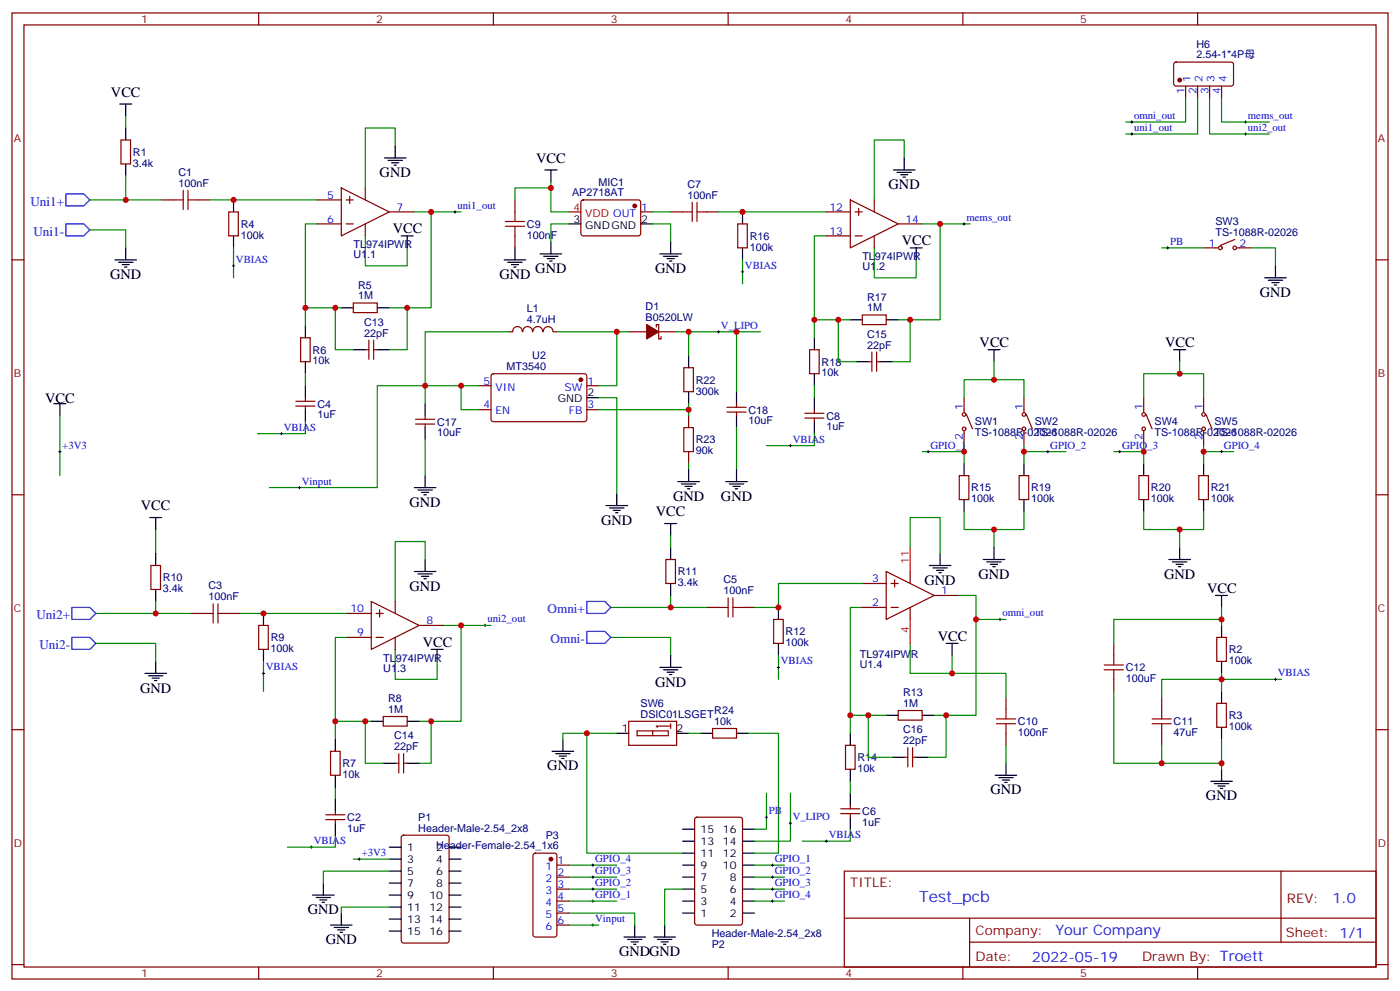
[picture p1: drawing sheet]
<svg xmlns="http://www.w3.org/2000/svg" width="412mm" height="292mm" viewBox="0 0 412 292" stroke-linecap="round" stroke-linejoin="round" font-family="sans-serif">
<g fill="none" stroke="#870000" stroke-width=".35">
<path d="M3.5 3.8h405.4v284.3h-405.4zM7.1 7.3h398.2v277.3h-398.2zM76.2 3.8v3.5M145.3 3.8v3.5M214.5 3.8v3.5M283.6 3.8v3.5M346 18.5l.4-.2h16.5l.5 .7-.1 5.9-.6 .4h-16.5l-.5-.7v-5.6zM352.8 3.8v3.5M349.2 25.3v3.6M352.8 25.3v3.6M356.3 25.3v3.6M359.8 25.3v3.6"/>
<path d="M35.6 41.2h2.9v7.1h-2.9zM47.6 58.8h3.6M58.2 58.8h3.5M93.5 58.8h7M100.5 55.3l14.2 7.1-14.2 7zM102 58.8h2.1M103 57.8v2.1M107.6 55.3v3.5M151.7 58.8v3.6M171.3 59l.5-.2 16.5 .1 .4 .6v9.5l-.7 .4h-16.5l-.4-.7v-9.2zM250.5 58.8l14.1 7.1-14.1 7.1zM257.5 58.8v3.6"/>
<path d="M3.5 76.5h3.6M67.4 62.4h2.8v7h-2.8zM93.5 65.9h7M102 65.9h2.1M107.6 65.9v3.5M114.7 62.4h7M151.7 69.4v3.6M188.7 62.4h3.6M197.6 62.4h3.5M208.1 62.4h3.6M217.3 65.9h2.8v7.1h-2.8zM243.4 62.4h7.1"/>
<path d="M243.4 69.4h7.1M251.9 62.4h2.1M251.9 69.4h2.1M252.9 61.3v2.1M257.5 69.4v3.6M264.6 65.9h7M354.5 73h4.3M363.7 70.5l-4.2 1.7M364.4 73h4.3M405.3 76.5h3.6M88.5 99.4h2.9v7.1h-2.9zM104.1 89.2h7v2.8h-7z"/>
<path d="M149.9 97.6h1.1M151 97.6a1.41 1.41 0 0 1 1.4-1.5 1.41 1.41 0 0 1 1.4 1.5M154 97.6a1.41 1.41 0 0 1 1.4-1.5 1.41 1.41 0 0 1 1.4 1.5M157 97.6a1.41 1.41 0 0 1 1.4-1.5 1.41 1.41 0 0 1 1.4 1.5M160.1 97.6a1.41 1.41 0 0 1 1.4-1.5 1.41 1.41 0 0 1 1.4 1.5M163 97.6h1M185.2 97.6h5.3M193.3 96.2v-.7h.7v4.3h.7v-.7M194 97.6h5.3M254 92.7h7.1v2.8h-7.1zM87.1 119.5h5.7M87.1 118.1h5.7"/>
<path d="M90 117.1v1M90 119.5v1.1M107.6 102.9h1.1M108.7 100.1v5.7M110.1 100.1v5.7M110.1 102.9h1M141.1 113.5h3.5M144.9 110.2l.4-.2 27.1 .1 .5 .6-.1 13-.6 .4-27.1-.1-.5-.6v-12.7zM172.9 113.5h3.5M201.4 108.2h2.9v7.1h-2.9zM214.1 119.9h5.7M217 118.8v1.1"/>
<path d="M238.5 102.9h2.8v7.1h-2.8zM255.8 106.5h1M256.8 103.6v5.7M258.2 103.6v5.7M258.2 106.5h1.1M284 117.1v4.2M301.6 117.1v4.2M336.9 117.1v4.2M354.5 117.1v4.2M122.4 124.8h5.7M122.4 123.4h5.7M125.2 122.3v1.1"/>
<path d="M125.2 124.8v1.1M141.1 120.6h3.5M172.9 120.6h3.5M202.8 122.3v3.6M202.8 132.9v3.6M214.1 121.3h5.7M217 121.3v1M237.1 123h5.6M237.1 121.6h5.6M239.9 120.6v1M239.9 123v1.1M282.6 140h2.8v7h-2.8z"/>
<path d="M284 126.9v4.3M284.7 122l1.8 4.2M300.2 140h2.8v7h-2.8zM301.6 126.9v4.3M302.3 122l1.8 4.2M335.5 140h2.8v7h-2.8zM336.9 126.9v4.3M337.6 122l1.8 4.2M353.1 140h2.9v7h-2.9zM354.5 126.9v4.3M355.2 122l1.8 4.2M3.5 145.6h3.6"/>
<path d="M405.3 145.6h3.6M44.4 166.4h2.9v7.1h-2.9zM109.4 177l14.1 7.1-14.1 7zM111.8 179.5v2.1M116.4 177v3.6M196.1 164.7h2.9v7h-2.9zM208.1 178.8h3.6M218.7 178.8h3.5M254 178.8h7.1M254 171.7h7.1M261.1 168.2l14.1 7.1-14.1 7zM262.5 178.8h2.1"/>
<path d="M262.5 171.7h2.1M263.5 170.7v2.1M268.1 168.2v3.5M268.1 178.8v3.5M275.2 175.3h7M56.4 180.6h3.6M67 180.6h3.6M76.2 184.1h2.8v7h-2.8zM102.3 180.6h7.1M102.3 187.6h7.1M110.8 180.6h2.1M110.8 187.6h2.1"/>
<path d="M116.4 187.6v3.5M123.5 184.1h7M227.9 182.3h2.8v7.1h-2.8zM328.1 189.4v3.5M328.1 200v3.5M358.4 187.6h2.8v7.1h-2.8zM3.5 214.8h3.6M112.9 210.9h7v2.8h-7zM185.2 212.3h14.1v7.1h-14.1zM187.7 215.1h9.1v1.4h-9.1zM192.3 215.1v1.4M197.6 213.7h-4.3l.4 .4"/>
<path d="M197.6 213v1.4M209.9 214.4h7.1v2.8h-7.1zM249.1 219.4h2.8v7h-2.8zM264.6 209.1h7v2.8h-7zM296.3 205.2v3.6M296.3 215.8v3.6M342.2 205.2v3.6M342.2 215.8v3.6M358.4 207h2.8v7.1h-2.8zM405.3 214.8h3.6M96 239.8h5.6M97.4 221.1h2.8v7.1h-2.8z"/>
<path d="M98.8 238.8v1M116.4 224.6h1.1M117.5 221.8v5.7M118.9 221.8v5.7M118.9 224.6h1M247.6 239.5h5.7M247.6 238.1h5.7M250.5 237v1.1M250.5 239.5v1M266.3 222.9h1.1M267.4 220.1v5.6M268.8 220.1v5.6"/>
<path d="M268.8 222.9h1.1M96 241.2h5.6M98.8 241.2v1.1M118.4 246l.5-.2h12.7l.6 .4 .1 30.7-.5 .6-12.9 .1-.7-.5v-30.6zM157.2 251.3l.5-.2h5.6l.7 .4v23.6l-.4 .6-5.9 .1-.7-.5v-23.5zM164 254.6h3.6M164 258.2h3.6M204.8 240.7l.5-.2h12.7l.7 .5v30.6l-.4 .6-13 .1-.6-.5-.1-30.6zM248.7 256.4h156.6v28.2h-156.6zM377.3 256.4v20.9M164 261.7h3.6M164 265.2h3.6"/>
<path d="M164 268.7h3.6M164 272.3h3.6M248.7 270.2h156.5M285.6 277.3h119.6M285.6 270.2v14.2M3.5 283.9h3.6M76.2 284.6v3.5M145.3 284.6v3.5M214.5 284.6v3.5M283.6 284.6v3.5M352.8 284.6v3.5M405.3 283.9h3.6"/>
<circle cx="359.5" cy="73" r=".53"/>
<circle cx="363.7" cy="73" r=".53"/>
<circle cx="284" cy="126.2" r=".53"/>
<circle cx="284" cy="122" r=".53"/>
<circle cx="301.6" cy="122" r=".53"/>
<circle cx="301.6" cy="126.2" r=".53"/>
<circle cx="336.9" cy="122" r=".53"/>
<circle cx="336.9" cy="126.2" r=".53"/>
<circle cx="354.5" cy="122" r=".53"/>
<circle cx="354.5" cy="126.2" r=".53"/>
</g>
<g fill="#870000" stroke="#870000" stroke-width=".35">
<path d="M190.5 95.5l3.5 2.1-3.5 2.2z"/>
<circle cx="187" cy="60.6" r=".53"/>
<circle cx="347.5" cy="23.6" r=".53"/>
<circle cx="171.1" cy="111.8" r=".53"/>
<circle cx="162.3" cy="252.9" r=".53"/>
</g>
<g fill="none" stroke="#000" stroke-width=".35">
<path d="M35.3 30.6h3.5M37 30.6v3.5M37 37.7v3.5M37 48.3v3.5M68.8 58.8v3.6M113.2 46.5h6.4M114.3 47.2h4.2M115.4 47.9h2.1M116.1 48.6h.7M116.4 43v3.5M160.5 50h3.5M162.3 50v3.6"/>
<path d="M263.2 50h6.3M264.2 50.7h4.3M265.3 51.4h2.1M266 52.1h.7M266.3 46.5v3.5M33.9 76.5h6.3M34.9 77.2h4.3M36 77.9h2.1M36.7 78.6h.7M37 73v3.5M68.8 69.4v3.6M118.2 69.4h3.5"/>
<path d="M119.9 69.4v3.6M148.5 76.5h6.4M149.6 77.2h4.2M150.6 77.9h2.2M151.3 78.6h.7M151.7 73v3.5M159.1 74.7h6.4M160.2 75.4h4.2M161.2 76.1h2.1M161.9 76.8h.7M162.3 71.2v3.5M167.6 65.9h3.5"/>
<path d="M188.7 65.9h3.6M194.4 74.7h6.3M195.4 75.4h4.3M196.5 76.1h2.1M197.2 76.8h.7M197.6 71.2v3.5M218.7 62.4v3.5M218.7 73v3.5M268.1 73h3.5M269.9 73v3.5M375.7 78.2v3.6M90 95.9v3.5"/>
<path d="M100.5 90.6h3.6M111.1 90.6h3.6M239.9 99.4v3.5M250.5 94.1h3.5M261.1 94.1h3.5M372.5 81.8h6.4M373.6 82.5h4.2M374.6 83.2h2.2M375.4 83.9h.7M15.9 118.8h3.5M17.6 118.8v3.5M90 106.5v3.5"/>
<path d="M90 113.5v3.6M104.1 102.9h3.5M111.1 102.9h3.6M125.2 118.8v3.5M172.9 117.1h3.5M202.8 104.7v3.5M202.8 115.3v3.5M217 115.3v3.5M239.9 110v3.5M239.9 117.1v3.5M252.2 106.5h3.6M259.3 106.5h3.5"/>
<path d="M291 102.9h3.6M292.8 102.9v3.6M345.7 102.9h3.5M347.5 102.9v3.6M90 120.6v3.5M125.2 125.9v3.5M125.2 140v3.5M202.8 138.2v3.5M217 122.3v3.6M217 138.2v3.5M239.9 124.1v3.5M284 136.5v3.5"/>
<path d="M301.6 136.5v3.5M336.9 136.5v3.5M354.5 136.5v3.5M44.1 152.3h3.5M45.9 152.3v3.6M122.1 143.5h6.3M123.1 144.2h4.3M124.2 144.9h2.1M124.9 145.6h.7M178.5 148.8h6.4M179.6 149.5h4.2M180.6 150.2h2.1"/>
<path d="M181.3 150.9h.7M181.7 145.3v3.5M195.8 154.1h3.5M197.6 154.1v3.5M199.7 141.7h6.3M200.7 142.5h4.3M201.8 143.2h2.1M202.5 143.9h.7M213.8 141.7h6.3M214.8 142.5h4.3M215.9 143.2h2.1M216.6 143.9h.7"/>
<path d="M284 147v3.6M301.6 147v3.6M336.9 147v3.6M354.5 147v3.6M45.9 162.9v3.5M45.9 173.5v3.5M122.1 168.2h6.3M123.1 168.9h4.3M124.2 169.6h2.1M124.9 170.3h.7M125.2 164.7v3.5M197.6 161.1v3.6"/>
<path d="M197.6 171.7v3.6M229.3 178.8v3.5M273.8 166.4h6.3M274.8 167.1h4.2M275.9 167.9h2.1M276.6 168.6h.7M276.9 162.9v3.5M289.6 164.7h6.4M290.7 165.4h4.2M291.7 166.1h2.2M292.5 166.8h.7M292.8 161.1v3.6"/>
<path d="M344.3 164.7h6.4M345.4 165.4h4.2M346.4 166.1h2.1M347.1 166.8h.7M347.5 161.1v3.6M358.1 175.3h3.5M359.8 175.3v3.5M42.7 198.2h6.3M43.7 198.9h4.3M44.8 199.6h2.1M45.9 194.7v3.5M77.6 180.6v3.5"/>
<path d="M77.6 191.1v3.6M127 191.1h3.5M128.8 191.1v3.6M194.4 196.4h6.3M195.4 197.1h4.3M196.5 197.8h2.1M197.2 198.5h.7M197.6 192.9v3.5M229.3 189.4v3.5M278.7 189.4h3.5M280.5 189.4v3.5M359.8 184.1v3.5"/>
<path d="M359.8 194.7v3.5M45.5 200.3h.7M98.8 217.6v3.5M109.4 212.3h3.5M119.9 212.3h3.6M165.8 217.6v3.5M181.7 215.8h3.5M199.3 215.8h3.5M206.4 215.8h3.5M217 215.8h3.5M250.5 215.8v3.6M261.1 210.5h3.5"/>
<path d="M271.6 210.5h3.6M359.8 203.5v3.5M359.8 214.1v3.5M98.8 228.2v3.5M98.8 235.2v3.6M112.9 224.6h3.5M119.9 224.6h3.6M162.6 221.1h6.4M163.7 221.8h4.2M164.7 222.5h2.2M165.5 223.2h.7M250.5 226.4v3.5"/>
<path d="M250.5 233.5v3.5M262.8 222.9h3.5M269.9 222.9h3.5M293.2 228.2h6.3M294.2 228.9h4.2M295.3 229.6h2.1M296 230.3h.7M296.3 224.6v3.6M356.7 229.9h6.3M357.7 230.6h4.2M358.8 231.4h2.1M359.5 232.1h.7"/>
<path d="M359.8 226.4v3.5M95.2 259.9v3.6M98.8 242.3v3.5M114.7 249.3h3.5M114.7 252.9h3.5M114.7 256.4h3.5M114.7 259.9h3.5M132.3 249.3h3.5M132.3 252.9h3.5M132.3 256.4h3.5M132.3 259.9h3.5M201.1 258.2h3.5"/>
<path d="M201.1 254.6h3.5M201.1 251.1h3.5M201.1 247.6h3.5M201.1 244.1h3.5M218.7 258.2h3.5M218.7 254.6h3.5M218.7 251.1h3.5M218.7 247.6h3.5M218.7 244.1h3.5M250.5 240.5v3.6M92.1 263.5h6.3M93.1 264.2h4.3"/>
<path d="M94.2 264.9h2.1M94.9 265.6h.7M97.4 272.3h6.3M98.4 273h4.3M99.5 273.7h2.1M100.2 274.4h.7M100.5 268.7v3.6M114.7 263.5h3.5M114.7 267h3.5M114.7 270.5h3.5M114.7 274h3.5M132.3 263.5h3.5"/>
<path d="M132.3 267h3.5M132.3 270.5h3.5M132.3 274h3.5M183.8 275.8h6.3M184.9 276.5h4.2M185.9 277.2h2.1M186.6 277.9h.7M187 272.3v3.5M192.6 275.8h6.4M193.7 276.5h4.2M194.7 277.2h2.1M195.4 277.9h.7"/>
<path d="M195.8 272.3v3.5M201.1 268.7h3.5M201.1 265.2h3.5M201.1 261.7h3.5M218.7 268.7h3.5M218.7 265.2h3.5M218.7 261.7h3.5"/>
</g>
<path d="M167.6 62.4h3.5M268.1 161.1v7.1M268.1 182.3v7.1" fill="none" stroke="#f00" stroke-width=".35"/>
<path d="M19.4 57.1h5.3l1.8 1.7-1.8 1.8h-5.3zM19.4 65.9h5.3l1.8 1.8-1.8 1.7h-5.3zM21.2 178.8h5.3l1.7 1.8-1.7 1.7h-5.3zM172.9 177h5.3l1.7 1.8-1.7 1.8h-5.3zM21.2 187.6h5.3l1.7 1.8-1.7 1.7h-5.3zM172.9 185.8h5.3l1.7 1.8-1.7 1.8h-5.3z" fill="none" stroke="#00f" stroke-width=".35"/>
<g fill="none" stroke="#a10000" stroke-width=".35">
<path d="M51.2 58.8h2.8M54 56v5.7M55.4 58.8h2.8M55.4 56v5.7M203.9 59.5v5.7M205.3 59.5v5.7M148.9 66.6h5.6M148.9 65.2h5.6M151.7 62.4v2.8M151.7 66.6v2.8M201.1 62.4h2.8M205.3 62.4h2.8"/>
<path d="M201.4 125.9h2.9v7h-2.9zM62.8 177.7v5.7M64.2 177.7v5.7M211.7 178.8h2.8M214.5 176v5.6M215.9 178.8h2.8M215.9 176v5.6M60 180.6h2.8M64.2 180.6h2.8M325.3 197.1h5.6M325.3 195.7h5.6M328.1 192.9v2.8"/>
<path d="M328.1 197.1v2.9M293.5 213h5.7M293.5 211.6h5.7M296.3 208.8v2.8M296.3 213v2.8M339.4 213h5.6M339.4 211.6h5.6M342.2 208.8v2.8M342.2 213v2.8"/>
</g>
<g fill="none" stroke="#008700" stroke-width=".35">
<path d="M37 34.1v3.6M349.2 28.9v7h-17.6M352.8 28.9v10.5h-21.2M356.3 28.9v10.5h17.6M359.8 28.9v7h14.1M37 51.8v7h-10.5M37 58.8h10.6M61.7 58.8h31.8M116.4 43v-5.3h-8.8v17.6M162.3 53.6v8.8h5.3M162.3 55.3h-10.6v3.5M266.3 46.5v-5.3h-8.8v17.6"/>
<path d="M26.5 67.7h10.5v5.3M68.8 73v8.8M93.5 65.9h-3.5v24.7h10.5M107.6 69.4v8.8h12.3v-5.2M121.7 62.4h5.3v28.2h-12.3M127 62.4h8.8M167.6 65.9h-5.3v5.3M192.3 65.9h5.3v5.3M192.3 62.4h5.3M211.7 62.4h31.7M218.7 76.5v7M243.4 69.4h-3.5v24.7h10.6"/>
<path d="M257.5 73v8.8h12.4v-5.3M271.6 65.9h5.3v28.2h-12.3M276.9 65.9h8.9M342.2 73h12.3M368.7 73h7v5.2M90 90.6v5.3M98.8 90.6v12.3h5.3M119.9 90.6v12.3h-5.2M149.9 97.6h-24.7v15.9h-14.1v30h-31.7M164 97.6h21.2M181.7 97.6v15.9h-5.3M199.3 97.6h3.5v7.1"/>
<path d="M202.8 97.6h14.2v17.7M217 97.6h7M239.9 94.1v5.3M246.9 94.1v12.4h5.3M268.1 94.1v12.4h-5.3M90 110v3.5M135.8 113.5v7.1h5.3M141.1 113.5h-15.9v5.3M176.4 117.1h5.3v28.2M202.8 118.8v1.8h-26.4M239.9 113.5v3.6M292.8 106.5v5.3h-8.8v5.3"/>
<path d="M292.8 111.8h8.8v5.3M347.5 106.5v3.5h-10.6v7.1M347.5 110h7v7.1M17.6 122.3v17.7M90 124.1v3.5h-14.2M125.2 129.4v10.6M202.8 120.6v1.7M202.8 136.5v1.7M217 125.9v12.3M239.9 127.6v3.6h-14.1M271.6 132.9h12.4M284 131.2v5.3"/>
<path d="M301.6 131.2v5.3M301.6 132.9h12.4M328.1 132.9h8.8M336.9 131.2v5.3M354.5 132.9h8.9M354.5 131.2v5.3M45.9 155.9v7M197.6 157.6v3.5M284 150.6v5.3h17.6v-5.3M292.8 155.9v5.2M336.9 150.6v5.3h17.6v-5.3M347.5 155.9v5.2"/>
<path d="M45.9 177v3.6M125.2 164.7v-5.3h-8.8v17.6M179.9 178.8h28.2M197.6 175.3v3.5M254 178.8h-3.5v37M254 171.7h-24.7v7.1h-7.1M268.1 161.1v-8.8h8.8v10.6M282.2 175.3h5.3v7M359.8 178.8v5.3M28.2 189.4h17.7v5.3M28.2 180.6h28.2M70.6 180.6h31.7"/>
<path d="M77.6 194.7v8.8M102.3 187.6h-3.5v24.7h10.6M116.4 191.1v8.9h12.4v-5.3M130.5 184.1h5.3v28.2h-12.3M135.8 184.1h8.8M179.9 187.6h17.7v5.3M229.3 192.9v7.1M268.1 189.4v8.8h12.4v-5.3M280.5 198.2h15.8v7M287.5 182.3v28.2h-12.3M287.5 182.3h8.8M359.8 182.3h-31.7v7.1"/>
<path d="M359.8 198.2v5.3M377.5 200h-35.3v5.2M98.8 212.3v5.3M107.6 212.3v12.3h5.3M127 212.3v12.3h-3.5M172.9 215.8h-7.1v1.8M181.7 215.8h-8.8v35.3h28.2M202.8 215.8h3.6M220.5 215.8h8.8v35.3h-7.1M250.5 210.5h5.3v12.4h7M255.8 210.5h5.3M278.7 210.5v12.4h-5.3"/>
<path d="M296.3 219.4v5.2M328.1 203.5v21.1h31.7v1.8M342.2 219.4v5.2M359.8 217.6v7M98.8 231.7v3.5M225.8 233.5v10.6h-3.6M232.8 233.5v14.1h-10.6M250.5 229.9v3.6M98.8 245.8v3.5h-14.1M104.1 252.9h10.6M114.7 256.4h-19.5v3.5M167.6 258.2h14.1"/>
<path d="M167.6 254.6h14.1M222.2 258.2h8.9M222.2 254.6h8.9M250.5 244.1v3.5h-14.1M114.7 267h-14.2v1.7M167.6 268.7h19.4v3.6M167.6 272.3h8.8M167.6 265.2h14.1M167.6 261.7h14.1M201.1 261.7h-5.3v10.6M222.2 265.2h8.9M222.2 261.7h8.9"/>
</g>
<g fill="none" stroke="#000" stroke-width=".29">
<path d="M333 39.4h.7M333 35.9h.7M333.4 35.6v.7M333.4 39.1v.7M366.5 39.4h.7M366.5 35.9h.7M366.9 35.6v.7M366.9 39.1v.7M68.4 78.2h.7M68.8 77.9v.7M133.7 62.4h.7M134.1 62v.7"/>
<path d="M218.7 79.7v.7M283.6 65.9h.7M284 65.5v.8M343.6 73h.7M344 72.6v.7M211.3 97.6h.7M211.7 97.3v.7M218.4 80h.7M17.3 132.9h.7M17.6 132.6v.7M82.5 127.6h.8M82.9 127.3v.7"/>
<path d="M232.5 131.2h.7M232.8 130.8v.7M273 132.9h.8M273.4 132.6v.7M308.3 132.9h.7M308.7 132.6v.7M329.5 132.9h.7M329.8 132.6v.7M359.5 132.9h.7M359.8 132.6v.7M87.8 143.5h.7M88.2 143.2v.7"/>
<path d="M77.3 198.2h.7M77.6 197.8v.7M142.5 184.1h.7M142.9 183.7v.7M229 196.4h.7M229.3 196.1v.7M294.2 182.3h.7M294.6 182v.7M375.4 200h.7M375.7 199.6v.7M91.4 249.3h.7M91.7 249v.7"/>
<path d="M105.5 252.9h.7M105.8 252.5v.7M174.3 258.2h.7M174.3 254.6h.7M174.6 254.3v.7M174.6 257.8v.7M225.4 240.5h.7M225.8 240.2v.7M227.2 258.2h.7M227.2 254.6h.7M227.5 254.3v.7M227.5 257.8v.7"/>
<path d="M232.5 242.3h.7M232.8 241.9v.7M243.1 247.6h.7M243.4 247.2v.7M174.3 272.3h.7M174.3 265.2h.7M174.3 261.7h.7M174.6 261.3v.7M174.6 264.9v.7M174.6 271.9v.7M227.2 265.2h.7M227.2 261.7h.7"/>
<path d="M227.5 261.3v.7M227.5 264.9v.7"/>
</g>
<g fill="#c00">
<circle cx="37" cy="58.8" r=".88"/>
<circle cx="68.8" cy="58.8" r=".88"/>
<circle cx="127" cy="62.4" r=".88"/>
<circle cx="90" cy="90.6" r=".88"/>
<circle cx="98.8" cy="212.3" r=".88"/>
<circle cx="77.6" cy="180.6" r=".88"/>
<circle cx="135.8" cy="184.1" r=".88"/>
<circle cx="45.9" cy="180.6" r=".88"/>
<circle cx="197.6" cy="178.8" r=".88"/>
<circle cx="287.5" cy="182.3" r=".88"/>
<circle cx="276.9" cy="65.9" r=".88"/>
<circle cx="218.7" cy="62.4" r=".88"/>
<circle cx="239.9" cy="94.1" r=".88"/>
<circle cx="162.3" cy="55.3" r=".88"/>
<circle cx="280.5" cy="198.2" r=".88"/>
<circle cx="359.8" cy="182.3" r=".88"/>
<circle cx="359.8" cy="224.6" r=".88"/>
<circle cx="359.8" cy="200" r=".88"/>
<circle cx="342.2" cy="224.6" r=".88"/>
<circle cx="292.8" cy="111.8" r=".88"/>
<circle cx="292.8" cy="155.9" r=".88"/>
<circle cx="284" cy="132.9" r=".88"/>
<circle cx="301.6" cy="132.9" r=".88"/>
<circle cx="98.8" cy="90.6" r=".88"/>
<circle cx="119.9" cy="90.6" r=".88"/>
<circle cx="107.6" cy="212.3" r=".88"/>
<circle cx="127" cy="212.3" r=".88"/>
<circle cx="278.7" cy="210.5" r=".88"/>
<circle cx="246.9" cy="94.1" r=".88"/>
<circle cx="268.1" cy="94.1" r=".88"/>
<circle cx="229.3" cy="178.8" r=".88"/>
<circle cx="250.5" cy="210.5" r=".88"/>
<circle cx="255.8" cy="210.5" r=".88"/>
<circle cx="347.5" cy="155.9" r=".88"/>
<circle cx="347.5" cy="110" r=".88"/>
<circle cx="336.9" cy="132.9" r=".88"/>
<circle cx="354.5" cy="132.9" r=".88"/>
<circle cx="125.2" cy="113.5" r=".88"/>
<circle cx="135.8" cy="113.5" r=".88"/>
<circle cx="181.7" cy="97.6" r=".88"/>
<circle cx="202.8" cy="120.6" r=".88"/>
<circle cx="202.8" cy="97.6" r=".88"/>
<circle cx="217" cy="97.6" r=".88"/>
<circle cx="172.9" cy="215.8" r=".88"/>
</g>
<text font-size="4.6" fill="#00f" x="270.8" y="265.4">Test_pcb</text>
<g font-size="4.2">
<text x="32.7" y="28.5">VCC</text>
<text x="157.9" y="47.9">VCC</text>
<text x="111.8" y="52.1">GND</text>
<text x="261.8" y="55.7">GND</text>
<text x="115.7" y="68.7">VCC</text>
<text x="265.6" y="72.2">VCC</text>
<text x="32.5" y="82.1">GND</text>
<text x="147.1" y="82.1">GND</text>
<text x="157.7" y="80.4">GND</text>
<text x="193" y="80.4">GND</text>
<text x="371.1" y="87.4">GND</text>
<text x="288.6" y="102.2">VCC</text>
<text x="343.3" y="102.2">VCC</text>
<text x="13.3" y="118.5">VCC</text>
<text x="120.6" y="149.2">GND</text>
<text x="198.3" y="147.4">GND</text>
<text x="212.4" y="147.4">GND</text>
<text x="41.5" y="150.2">VCC</text>
<text x="177.1" y="154.4">GND</text>
<text x="193.2" y="152">VCC</text>
<text x="120.6" y="173.8">GND</text>
<text x="272.3" y="172.1">GND</text>
<text x="288.2" y="170.3">GND</text>
<text x="342.9" y="170.3">GND</text>
<text x="355.6" y="174.6">VCC</text>
<text x="124.5" y="190.4">VCC</text>
<text x="276.2" y="188.7">VCC</text>
<text x="41.3" y="203.8">GND</text>
<text x="193" y="202.1">GND</text>
<text x="161.2" y="226.8">GND</text>
<text x="291.7" y="233.8">GND</text>
<text x="355.2" y="235.6">GND</text>
<text x="90.7" y="269.1">GND</text>
<text x="96" y="277.9">GND</text>
<text x="182.4" y="281.4">GNDGND</text>
</g>
<g font-size="4.2" fill="#00f">
<text x="392.5" y="265.7">1.0</text>
<text x="310.9" y="275.2">Your Company</text>
<text x="304" y="283">2022-05-19</text>
</g>
<g font-size="3.9" fill="#00f">
<text x="8.9" y="60.6">Uni1+</text>
<text x="9.8" y="69.4">Uni1-</text>
<text x="10.7" y="182.3">Uni2+</text>
<text x="161.3" y="180.6">Omni+</text>
<text x="11.6" y="191.1">Uni2-</text>
<text x="162.2" y="189.4">Omni-</text>
</g>
<g font-size="3.9" fill="#800">
<text x="250.5" y="261">TITLE:</text>
<text x="379.1" y="265.7">REV:</text>
<text x="287.4" y="275.2">Company:</text>
<text x="378.7" y="275.8">Sheet: 1/1</text>
<text x="287.4" y="282.9">Date:</text>
<text x="336.4" y="282.9">Drawn By: Troett</text>
</g>
<g font-size="3.2" fill="#800">
<text x="41.6" y="6.8">1</text>
<text x="110.8" y="6.8">2</text>
<text x="179.9" y="6.8">3</text>
<text x="249.1" y="6.8">4</text>
<text x="318.2" y="6.8">5</text>
<text x="4.1" y="41.9">A</text>
<text x="405.9" y="41.9">A</text>
<text x="4.1" y="111.1">B</text>
<text x="405.9" y="111.1">B</text>
<text x="4.1" y="180.2">C</text>
<text x="405.9" y="180.2">C</text>
<text x="4.1" y="249.3">D</text>
<text x="405.9" y="249.3">D</text>
<text x="41.6" y="287.6">1</text>
<text x="110.8" y="287.6">2</text>
<text x="179.9" y="287.6">3</text>
<text x="249.1" y="287.6">4</text>
<text x="318.2" y="287.6">5</text>
</g>
<g font-size="3.2" fill="#000080">
<text x="352.4" y="17.2">2.54-1*4P母</text>
<text x="352.4" y="14">H6</text>
<text x="39.2" y="45.9">R1</text>
<text x="39.2" y="49.1">3.4k</text>
<text x="52.6" y="51.7">C1</text>
<text x="52.6" y="55">100nF</text>
<text x="168.5" y="57.8">AP2718AT</text>
<text x="176.3" y="54.6">MIC1</text>
<text x="202.5" y="58.5">100nF</text>
<text x="202.5" y="55.3">C7</text>
<text x="70.9" y="70.3">100k</text>
<text x="70.9" y="67">R4</text>
<text x="155.2" y="70.2">100nF</text>
<text x="155.2" y="67">C9</text>
<text x="220.8" y="70.6">R16</text>
<text x="358" y="69.4">TS-1088R-02026</text>
<text x="358" y="66.3">SW3</text>
<text x="104.1" y="73.1">TL974IPWR</text>
<text x="104.1" y="76">U1.1</text>
<text x="220.8" y="73.8">100k</text>
<text x="254" y="76.6">TL974IPWR</text>
<text x="254" y="79.5">U1.2</text>
<text x="105.5" y="88.1">1M</text>
<text x="105.5" y="84.9">R5</text>
<text x="255.4" y="88.5">R17</text>
<text x="107.3" y="95.8">C13</text>
<text x="155.2" y="95.1">4.7uH</text>
<text x="155.2" y="91.9">L1</text>
<text x="190.2" y="94.5">B0520LW</text>
<text x="190.2" y="91.3">D1</text>
<text x="255.4" y="91.7">1M</text>
<text x="107.3" y="99.1">22pF</text>
<text x="255.4" y="99.4">C15</text>
<text x="92.1" y="107.3">10k</text>
<text x="92.1" y="104.1">R6</text>
<text x="156.8" y="105.8">U2</text>
<text x="242" y="107.6">R18</text>
<text x="255.4" y="102.6">22pF</text>
<text x="149.2" y="108.9">MT3540</text>
<text x="205" y="112.9">R22</text>
<text x="242" y="110.8">10k</text>
<text x="93.5" y="119.9">C4</text>
<text x="205" y="116.1">300k</text>
<text x="93.5" y="123.2">1uF</text>
<text x="128.8" y="125.2">C17</text>
<text x="220.5" y="124.9">10uF</text>
<text x="220.5" y="121.7">C18</text>
<text x="243.4" y="123.5">C8</text>
<text x="287.2" y="125.2">SW1</text>
<text x="304.8" y="125.2">SW2</text>
<text x="340.1" y="125.2">SW4</text>
<text x="357.7" y="125.2">SW5</text>
<text x="128.8" y="128.5">10uF</text>
<text x="205" y="130.5">R23</text>
<text x="243.4" y="126.7">1uF</text>
<text x="287.2" y="128.3">TS-1088R-02026</text>
<text x="304.8" y="128.3">TS-1088R-02026</text>
<text x="340.1" y="128.3">TS-1088R-02026</text>
<text x="357.7" y="128.3">TS-1088R-02026</text>
<text x="205" y="133.8">90k</text>
<text x="286.1" y="147.7">100k</text>
<text x="286.1" y="144.6">R15</text>
<text x="303.7" y="147.7">100k</text>
<text x="303.7" y="144.6">R19</text>
<text x="339" y="147.7">100k</text>
<text x="339" y="144.6">R20</text>
<text x="356.7" y="147.7">100k</text>
<text x="356.7" y="144.6">R21</text>
<text x="48" y="171.1">R10</text>
<text x="61.4" y="173.5">C3</text>
<text x="199.7" y="172.6">3.4k</text>
<text x="199.7" y="169.3">R11</text>
<text x="213.1" y="171.7">C5</text>
<text x="48" y="174.3">3.4k</text>
<text x="61.4" y="176.7">100nF</text>
<text x="213.1" y="174.9">100nF</text>
<text x="79.7" y="192">100k</text>
<text x="79.7" y="188.7">R9</text>
<text x="231.4" y="190.2">100k</text>
<text x="231.4" y="187">R12</text>
<text x="112.9" y="194.8">TL974IPWR</text>
<text x="112.9" y="197.7">U1.3</text>
<text x="253.3" y="193.6">TL974IPWR</text>
<text x="253.3" y="196.5">U1.4</text>
<text x="331.6" y="197.6">C12</text>
<text x="361.9" y="195.4">100k</text>
<text x="362" y="192.2">R2</text>
<text x="331.6" y="200.8">100uF</text>
<text x="114.3" y="209.8">1M</text>
<text x="114.3" y="206.7">R8</text>
<text x="188.7" y="208.1">SW6</text>
<text x="266" y="208.1">1M</text>
<text x="266" y="204.9">R13</text>
<text x="188.7" y="211.2">DSIC01LSGET</text>
<text x="210.4" y="213.4">10k</text>
<text x="210.4" y="210.2">R24</text>
<text x="266" y="215.8">C16</text>
<text x="299.9" y="213.4">C10</text>
<text x="345.7" y="213.4">C11</text>
<text x="361.9" y="214.8">100k</text>
<text x="362" y="211.6">R3</text>
<text x="116.1" y="220.8">22pF</text>
<text x="116.1" y="217.5">C14</text>
<text x="266" y="219">22pF</text>
<text x="299.9" y="216.7">100nF</text>
<text x="345.7" y="216.5">47uF</text>
<text x="100.9" y="225.8">R7</text>
<text x="252.6" y="227.2">10k</text>
<text x="252.6" y="224">R14</text>
<text x="100.9" y="229">10k</text>
<text x="254" y="239.9">C6</text>
<text x="102.3" y="244.9">1uF</text>
<text x="102.3" y="241.7">C2</text>
<text x="123.2" y="244.8">Header-Male-2.54_2x8</text>
<text x="123.2" y="241.6">P1</text>
<text x="254" y="243.1">1uF</text>
<text x="128.5" y="250">Header-Female-2.54_1x6</text>
<text x="160.8" y="246.8">P3</text>
<text x="209.7" y="275.8">Header-Male-2.54_2x8</text>
<text x="209.7" y="279">P2</text>
</g>
<g font-size="3.2" fill="#00f">
<text x="348.9" y="27.5" transform="rotate(-90 348.9 27.5)">1</text>
<text x="350.7" y="24" transform="rotate(-90 350.7 24)">1</text>
<text x="352.4" y="27.5" transform="rotate(-90 352.4 27.5)">2</text>
<text x="354.2" y="24" transform="rotate(-90 354.2 24)">2</text>
<text x="356" y="27.5" transform="rotate(-90 356 27.5)">3</text>
<text x="357.7" y="24" transform="rotate(-90 357.7 24)">3</text>
<text x="359.5" y="27.5" transform="rotate(-90 359.5 27.5)">4</text>
<text x="361.2" y="24" transform="rotate(-90 361.2 24)">4</text>
<text x="334.1" y="35">omni_out</text>
<text x="367.6" y="35">mems_out</text>
<text x="334.1" y="38.6">uni1_out</text>
<text x="367.6" y="38.6">uni2_out</text>
<text x="96.4" y="58.5">5</text>
<text x="96.4" y="65.5">6</text>
<text x="116.8" y="62">7</text>
<text x="134.8" y="61.5">uni1_out</text>
<text x="188.9" y="62">1</text>
<text x="244.3" y="62">12</text>
<text x="266.7" y="65.5">14</text>
<text x="284.7" y="65">mems_out</text>
<text x="244.3" y="69.1">13</text>
<text x="69.5" y="77.4">VBIAS</text>
<text x="344.7" y="72.1">PB</text>
<text x="356.1" y="72.6">1</text>
<text x="365.1" y="72.6">2</text>
<text x="219.4" y="79.1">VBIAS</text>
<text x="212.4" y="96.8">V_LIPO</text>
<text x="142.4" y="113.2">5</text>
<text x="173" y="113.2">1</text>
<text x="145.9" y="114.9">VIN</text>
<text x="166.3" y="114.9">SW</text>
<text x="142.4" y="120.2">4</text>
<text x="145.9" y="122">EN</text>
<text x="167.6" y="122">FB</text>
<text x="173" y="120.2">3</text>
<text x="283.6" y="120.6" transform="rotate(-90 283.6 120.6)">1</text>
<text x="301.3" y="120.6" transform="rotate(-90 301.3 120.6)">1</text>
<text x="336.5" y="120.6" transform="rotate(-90 336.5 120.6)">1</text>
<text x="354.2" y="120.6" transform="rotate(-90 354.2 120.6)">1</text>
<text x="83.6" y="126.8">VBIAS</text>
<text x="233.5" y="130.3">VBIAS</text>
<text x="283.6" y="129.6" transform="rotate(-90 283.6 129.6)">2</text>
<text x="301.3" y="129.6" transform="rotate(-90 301.3 129.6)">2</text>
<text x="336.5" y="129.6" transform="rotate(-90 336.5 129.6)">2</text>
<text x="354.2" y="129.6" transform="rotate(-90 354.2 129.6)">2</text>
<text x="18.3" y="132">+3V3</text>
<text x="274.1" y="132">GPIO_1</text>
<text x="309.4" y="132">GPIO_2</text>
<text x="330.6" y="132">GPIO_3</text>
<text x="360.5" y="132">GPIO_4</text>
<text x="88.9" y="142.6">Vinput</text>
<text x="256.9" y="171.4">3</text>
<text x="256.9" y="178.4">2</text>
<text x="277.3" y="174.9">1</text>
<text x="103.2" y="180.2">10</text>
<text x="125.6" y="183.7">8</text>
<text x="143.6" y="183.2">uni2_out</text>
<text x="295.3" y="181.4">omni_out</text>
<text x="105.2" y="187.3">9</text>
<text x="78.3" y="197.3">VBIAS</text>
<text x="230" y="195.5">VBIAS</text>
<text x="376.4" y="199.1">VBIAS</text>
<text x="226.5" y="239.6">PB</text>
<text x="233.5" y="241.4">V_LIPO</text>
<text x="92.4" y="248.5">VBIAS</text>
<text x="106.5" y="252">+3V3</text>
<text x="244.1" y="246.7">VBIAS</text>
<text x="160.7" y="256">1</text>
<text x="164.2" y="254.3">1</text>
<text x="164.2" y="257.8">2</text>
<text x="175.3" y="257.3">GPIO_3</text>
<text x="175.3" y="253.8">GPIO_4</text>
<text x="228.2" y="257.3">GPIO_2</text>
<text x="228.2" y="253.8">GPIO_1</text>
<text x="160.7" y="259.6">2</text>
<text x="160.7" y="263.1">3</text>
<text x="164.2" y="261.3">3</text>
<text x="175.3" y="260.8">GPIO_2</text>
<text x="228.2" y="260.8">GPIO_3</text>
<text x="160.7" y="266.6">4</text>
<text x="164.2" y="264.9">4</text>
<text x="164.2" y="268.4">5</text>
<text x="175.3" y="264.3">GPIO_1</text>
<text x="228.2" y="264.3">GPIO_4</text>
<text x="160.7" y="270.2">5</text>
<text x="160.7" y="273.7">6</text>
<text x="164.2" y="271.9">6</text>
<text x="175.3" y="271.4">Vinput</text>
</g>
<g font-size="3.2">
<text x="168.9" y="65.5">3</text>
<text x="188.9" y="65.5">2</text>
<text x="172.4" y="67.3">GNDGND</text>
<text x="164.3" y="118.5">GND</text>
<text x="173" y="116.7">2</text>
<text x="183.2" y="215.5">1</text>
<text x="199.3" y="215.5">2</text>
<text x="206.4" y="245.1">15</text>
<text x="212.9" y="245.1">16</text>
<text x="119.9" y="250.4">1</text>
<text x="128.5" y="250.4">2</text>
<text x="206.4" y="248.6">13</text>
<text x="212.9" y="248.6">14</text>
<text x="119.9" y="253.9">3</text>
<text x="119.9" y="257.5">5</text>
<text x="128.5" y="253.9">4</text>
<text x="128.5" y="257.5">6</text>
<text x="206.4" y="255.7">9</text>
<text x="206.4" y="252.2">11</text>
<text x="212.9" y="255.7">10</text>
<text x="212.9" y="252.2">12</text>
<text x="119.9" y="261">7</text>
<text x="128.5" y="261">8</text>
<text x="206.4" y="262.7">5</text>
<text x="206.4" y="259.2">7</text>
<text x="214.9" y="262.7">6</text>
<text x="214.9" y="259.2">8</text>
<text x="119.9" y="264.5">9</text>
<text x="119.9" y="268">11</text>
<text x="126.5" y="264.5">10</text>
<text x="126.5" y="268">12</text>
<text x="206.4" y="269.8">1</text>
<text x="206.4" y="266.3">3</text>
<text x="214.9" y="269.8">2</text>
<text x="214.9" y="266.3">4</text>
<text x="119.9" y="271.6">13</text>
<text x="119.9" y="275.1">15</text>
<text x="126.5" y="271.6">14</text>
<text x="126.5" y="275.1">16</text>
</g>
<g font-size="3.2" fill="#f00">
<text x="168.9" y="62">4</text>
<text x="172.4" y="63.8">VDD OUT</text>
<text x="267.8" y="166.1" transform="rotate(-90 267.8 166.1)">11</text>
<text x="267.8" y="186.5" transform="rotate(-90 267.8 186.5)">4</text>
</g>
</svg>
